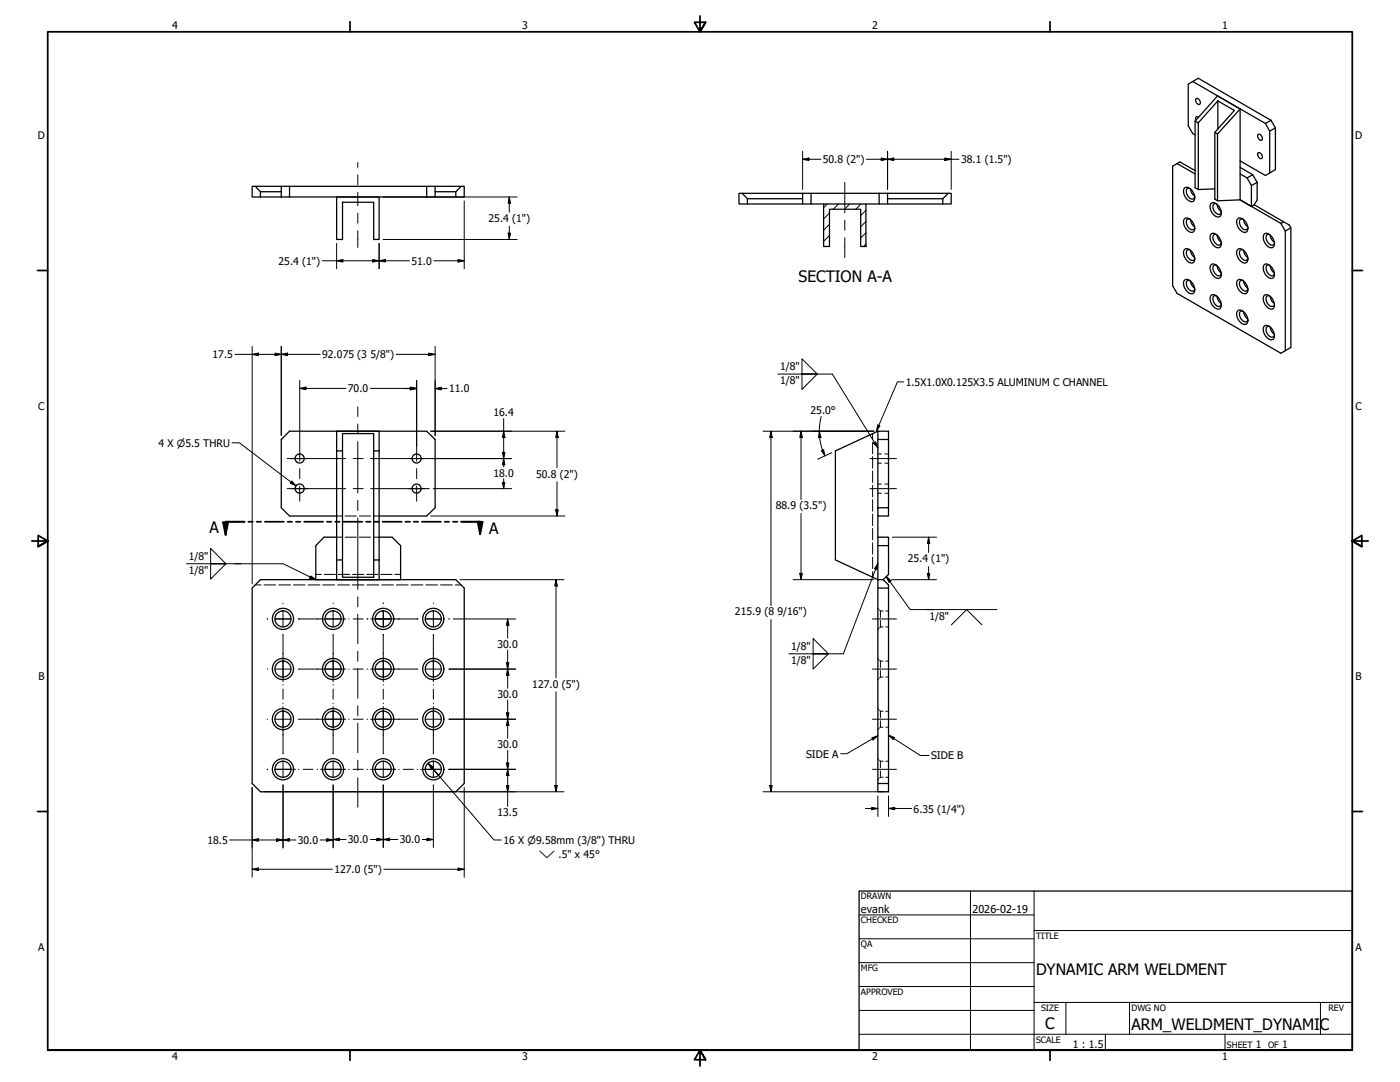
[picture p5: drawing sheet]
<svg xmlns="http://www.w3.org/2000/svg" width="559mm" height="432mm" viewBox="0 0 559 432" stroke-linecap="round" stroke-linejoin="round" font-family="sans-serif">
<!-- layer: Hatch (ANSI) -->
<path d="M330.2 81.4l-1.5 1.5M331.1 94l-2.4 2.3M331.1 89.5l-2.4 2.4M331.1 85l-2.4 2.4M334.7 81.4l-2.2 2.1M339.2 81.4l-2.1 2.1M343.7 81.4l-2.1 2.1M345.6 97.4l-.9 1M345.6 92.9l-2.1 2.1M345.6 88.4l-2.1 2.1M345.6 83.9l-2.1 2.1" fill="none" stroke="#000" stroke-width=".4"/>
<!-- layer: Hidden (ANSI) -->
<g fill="none" stroke="#000" stroke-width=".4">
<path d="M348.3 173v2.3M348.3 176.5v4.6M348.3 182.2v4.6M348.3 188v4.5M348.3 193.7v4.5M348.3 199.4v4.6M350.4 184.8h1.4M350.4 181.2h1.4M350.4 196.8h1.4M350.4 193.2h1.4M353.2 184.8h1.4M353.2 181.2h1.4"/>
<path d="M353.2 196.8h1.4M353.2 193.2h1.4M134.4 214.4h2.2M134.4 205.9h2.2M137.7 214.4h4.5M137.7 205.9h4.5M143.4 214.4h4.5M143.4 205.9h4.5M149 214.4h2.3M149 205.9h2.3M348.3 205.2v4.5M348.3 210.9v4.6"/>
<path d="M348.3 216.6v4.6M101.9 233.4h2.3M105.3 233.4h4.7M111.3 233.4h4.7M117.1 233.4h4.7M123 233.4h4.7M126 229.2h2.3M128.8 233.4h4.7M129.4 229.2h4.5M134.7 233.4h4.7M135.1 229.2h4.5M140.6 233.4h4.7"/>
<path d="M140.7 229.2h4.5M146.4 229.2h4.5M146.5 233.4h4.7M152 229.2h4.5M152.3 233.4h4.7M157.6 229.2h2.3M158.2 233.4h4.7M164.1 233.4h4.7M170 233.4h4.7M175.8 233.4h4.7M181.7 233.4h2.4M348.3 222.3v4.6"/>
<path d="M348.3 228.1v2.3M350.4 242.8l.3 .3M350.7 250.9l-.3 .4M351.1 243.5l.3 .3M351.4 243.8v2.6M351.4 247.6v2.6M351.4 250.2l-.3 .4M351.4 243.8h1.1M351.4 250.2h1.1M353.6 243.8h1M353.6 250.2h1M350.4 262.8l.3 .3"/>
<path d="M350.7 270.9l-.3 .3M351.1 263.5l.3 .3M351.4 263.8v2.6M351.4 267.7v2.5M351.4 270.2l-.3 .4M351.4 263.8h1.1M351.4 270.2h1.1M353.6 263.8h1M353.6 270.2h1M350.4 282.8l.3 .3M350.7 290.9l-.3 .3M351.1 283.5l.3 .3"/>
<path d="M351.4 283.8v2.6M351.4 287.7v2.5M351.4 290.2l-.3 .4M351.4 283.8h1.1M351.4 290.2h1.1M353.6 283.8h1M353.6 290.2h1M350.4 302.8l.3 .3M350.7 310.9l-.3 .3M351.1 303.5l.3 .3M351.4 303.8v2.6M351.4 307.7v2.5"/>
<path d="M351.4 310.2l-.3 .3M351.4 303.8h1.1M351.4 310.2h1.1M353.6 303.8h1M353.6 310.2h1"/>
</g>
<!-- layer: Visible (ANSI) -->
<g fill="none" stroke="#000" stroke-width=".51">
<path d="M476.1 32.5l29 16.8M477.5 39.3a1.5 1.5 0 0 1 1.4 .8 1.5 1.5 0 0 1-.2 1.6 1.66 1.66 0 0 1-1.2-2.4zM486 38.3l9 5.2-9 10-1.1-.7 7.8-8.7-6.6-3.8-7.8 8.7-1.3-.7zM477 48.3v26.6l1.3 .7 6.6-.2M478.3 49v26.6M478.3 46.8l-.8-.2-.3 .5 .1 .8M484.9 52.8v26.6l1.1 .7 9-.3M486 53.5v26.6M486.1 40.3v11.1M495 43.5v36.3M502.2 53.6a1.52 1.52 0 0 1 1.4 .8 1.52 1.52 0 0 1-.1 1.6 1.66 1.66 0 0 1-1.3-2.4zM506.8 52.3v16.7"/>
<path d="M507.3 48l-29-16.8-4 2.4v16.6l1.8 3.1 .9 .5M507.3 48l-2.2 1.3 1.7 3 2.3-1.2M507.3 48l1.8 3.1M509.1 51.1v16.6l-4 2.3-10.1-5.8M101.9 74.4h-1.3v4.2h3.3M103.9 78.6h8.4M103.9 76.5v2.1M112.3 74.4h3.3v4.2h-3.3zM112.3 74.4h-10.4l2 2.1h8.4M115.6 74.4h54.7M115.6 78.6h54.7M134.4 78.6h16.9v17h-2.1v-14.9h-12.5v14.9h-2.3z"/>
<path d="M170.3 74.4h3.4v4.2h-3.4zM173.7 74.4h10.4l-2.2 2.1M173.7 76.5h8.2M181.9 76.5v2.1M184.1 74.4h1.2v4.2h-11.6M296.2 77.2h-1.2v4.2h3.3M298.3 79.3v2.1M320.4 77.2h-24.2l2.1 2.1h22.1M320.4 77.2h3.3M320.4 77.2v4.2M350.9 77.2v4.2h3.4v-4.2M350.9 77.2h-27.2v4.2h-3.3"/>
<path d="M350.9 77.2h3.4M354.3 77.2h24.2l-2.2 2.1M354.3 79.3h22M376.3 79.3v2.1M378.5 77.2h1.2v4.2h-25.4M469.8 65.3l1.2-.7 6 3.5M469.8 65.3l-1.7 1v47.7l1.7 3.1 41.4 23.9 4-2.3v-47.8M469.8 65.3l7.2 4.1M472.6 75.2a2.03 2.03 0 0 1 3.3 1 2.81 2.81 0 0 1 0 4.3 4.1 4.1 0 0 1-3.3-5.3zM474.9 75.2a1.08 1.08 0 0 0-1.2 .3 1.08 1.08 0 0 0-.2 1.3 2.57 2.57 0 0 0 3 2.5l.4-.8M475.2 75.4l.5 1.6 1.1 1.2M495 66.8l5 2.9"/>
<path d="M495 69.4l2.8 1.6M495 79.8l4.5 2.6M495 79.8l16.2 9.4M497.8 71l2.2-1.3 1.8 3.1-2.3 1.2zM499.5 74v8.4l1.1-.7M501.8 72.8v7l-1.2 1.9M502 61.2a1.38 1.38 0 0 1 1.7 .3 1.38 1.38 0 0 1 0 1.7 1.51 1.51 0 0 1-1.7-2zM298.3 81.4h22.1M323.7 81.4h5M328.7 81.4h16.9v17h-2.1v-14.9h-12.4v14.9h-2.4zM345.6 81.4h5.3M472.6 87.5a2.03 2.03 0 0 1 3.3 1 2.73 2.73 0 0 1 0 4.2 4 4 0 0 1-3.3-5.2z"/>
<path d="M472.6 99.8a2.03 2.03 0 0 1 3.3 .9 2.75 2.75 0 0 1 0 4.3 4 4 0 0 1-3.3-5.2zM474.9 87.4a1.12 1.12 0 0 0-1.2 .3 1.12 1.12 0 0 0-.2 1.3 2.57 2.57 0 0 0 3 2.6l.4-.8M474.9 99.7a1.12 1.12 0 0 0-1.2 .3 1.12 1.12 0 0 0-.2 1.3 2.68 2.68 0 0 0 3 2.5l.4-.7M475.2 87.7l.5 1.6 1.1 1.2M475.2 99.9l.5 1.6 1.1 1.2M483.6 81a3.4 3.4 0 0 1 3.8 3.4 1.64 1.64 0 0 1-.8 2.2 1.64 1.64 0 0 1-2.2-.9 3.6 3.6 0 0 1-.8-4.7zM483.6 93.3a3.4 3.4 0 0 1 3.8 3.3 1.64 1.64 0 0 1-.8 2.3 1.64 1.64 0 0 1-2.2-.9 3.6 3.6 0 0 1-.8-4.7zM485.5 81.3a1.12 1.12 0 0 0-1.2 .3 1.12 1.12 0 0 0-.2 1.3 2.57 2.57 0 0 0 3 2.5l.4-.7M485.5 93.6a1.12 1.12 0 0 0-1.2 .3 1.12 1.12 0 0 0-.2 1.3 2.57 2.57 0 0 0 3 2.5l.4-.8M485.8 81.5l.5 1.6 1.1 1.2M485.8 93.8l.5 1.6 1.1 1.2M493.8 87.5a2.03 2.03 0 0 1 3.3 1 2.73 2.73 0 0 1 0 4.2 4 4 0 0 1-3.3-5.2z"/>
<path d="M493.8 99.8a2.03 2.03 0 0 1 3.3 .9 2.75 2.75 0 0 1 0 4.3 4 4 0 0 1-3.3-5.2zM496.1 87.4a1.12 1.12 0 0 0-1.2 .3 1.12 1.12 0 0 0-.2 1.3 2.57 2.57 0 0 0 3 2.6l.4-.8M496.1 99.7a1.12 1.12 0 0 0-1.2 .3 1.12 1.12 0 0 0-.2 1.3 2.68 2.68 0 0 0 3 2.5l.4-.7M496.4 87.7l.5 1.6 1.1 1.2M496.4 99.9l.5 1.6 1.1 1.2M500.6 81.7l11.7 6.8M504.8 93.3a3.4 3.4 0 0 1 3.8 3.3 1.64 1.64 0 0 1-.8 2.3 1.64 1.64 0 0 1-2.1-.9 3.6 3.6 0 0 1-.9-4.7zM506.7 93.6a1.12 1.12 0 0 0-1.2 .3 1.12 1.12 0 0 0-.2 1.3 2.57 2.57 0 0 0 3 2.5l.4-.8M507 93.8l.5 1.6 1.1 1.2M512.3 88.5l2.3 1.3 .6 1.1-2.2 1.3-1.8-3M512.3 88.5l-1.1 .7M513 92.2v47.8"/>
<path d="M472.6 112a2.03 2.03 0 0 1 3.3 1 2.75 2.75 0 0 1 0 4.2 4 4 0 0 1-3.3-5.2zM474.9 112a1.12 1.12 0 0 0-1.2 .3 1.12 1.12 0 0 0-.2 1.2 2.68 2.68 0 0 0 3 2.6l.4-.8M475.2 112.1l.5 1.6 1.1 1.3M483.6 105.5a3.1 3.1 0 0 1 3.6 2.7l.2 .7a1.53 1.53 0 0 1-.4 2 1.53 1.53 0 0 1-2.1-.2 4 4 0 0 1-1.3-5.2zM483.6 117.8a3.1 3.1 0 0 1 3.6 2.6l.2 .7a1.53 1.53 0 0 1-.4 2 1.53 1.53 0 0 1-2.1-.2 3.9 3.9 0 0 1-1.3-5.1zM485.5 105.9a1.12 1.12 0 0 0-1.2 .3 1.12 1.12 0 0 0-.2 1.2 2.57 2.57 0 0 0 3 2.5l.4-.7M485.5 118.1a1.1 1.1 0 0 0-1.3 .3 1.1 1.1 0 0 0-.1 1.3 2.57 2.57 0 0 0 3 2.5l.4-.8M485.8 106l.5 1.6 1.1 1.2M485.8 118.3l.5 1.6 1.1 1.2M493.8 112a2.03 2.03 0 0 1 3.3 1 2.75 2.75 0 0 1 0 4.2 4 4 0 0 1-3.3-5.2zM496.1 112a1.12 1.12 0 0 0-1.2 .3 1.12 1.12 0 0 0-.2 1.2 2.68 2.68 0 0 0 3 2.6l.4-.8M496.4 112.1l.5 1.6 1.1 1.3"/>
<path d="M504.8 105.5a3.1 3.1 0 0 1 3.6 2.7l.2 .7a1.53 1.53 0 0 1-.4 2 1.53 1.53 0 0 1-2-.2 4 4 0 0 1-1.4-5.2zM504.8 117.8a3.1 3.1 0 0 1 3.6 2.6l.2 .7a1.53 1.53 0 0 1-.4 2 1.53 1.53 0 0 1-2-.2 3.9 3.9 0 0 1-1.4-5.1zM506.7 105.9a1.12 1.12 0 0 0-1.2 .3 1.12 1.12 0 0 0-.2 1.2 2.57 2.57 0 0 0 3 2.5l.4-.7M506.7 118.1a1.1 1.1 0 0 0-1.3 .3 1.1 1.1 0 0 0-.1 1.3 2.57 2.57 0 0 0 3 2.5l.4-.8M507 106l.5 1.6 1.1 1.2M507 118.3l.5 1.6 1.1 1.2M494.2 123.9a3.4 3.4 0 0 1 3.8 3.4 1.64 1.64 0 0 1-.8 2.2 1.64 1.64 0 0 1-2.2-.9 3.6 3.6 0 0 1-.8-4.7zM496.1 124.2a1.12 1.12 0 0 0-1.2 .3 1.12 1.12 0 0 0-.2 1.3 2.57 2.57 0 0 0 3 2.5l.4-.7M496.4 124.4l.5 1.6 1.1 1.3M504.8 130a3.1 3.1 0 0 1 3.6 2.7l.2 .6a1.53 1.53 0 0 1-.4 2.1 1.53 1.53 0 0 1-2-.3 3.9 3.9 0 0 1-1.4-5.1zM506.7 130.3a1.12 1.12 0 0 0-1.2 .3 1.12 1.12 0 0 0-.2 1.3 2.57 2.57 0 0 0 3 2.5l.4-.7M507 130.6l.5 1.5 1.1 1.2"/>
<path d="M134.4 172.1h16.9v7.9h-2.1v-7h-12.5v7h-2.3zM134.4 180v43.5M136.7 180v43.5M149.2 180v43.5M151.3 180v43.5M350.4 172.1l-17 7.9v43.5l17 7.8v-13.6M350.4 175.4v27.2M354.6 175.4v-3.3h-4.2v3.3h4.2v27.2M134.4 214.4h-5.1l-3.3 3.3v13.6M134.4 205.9h-18.8l-3.3-3.3v-27.2l3.3-3.3h54.7l3.4 3.3v27.2l-3.4 3.3h-19M151.3 214.4h5.2l3.4 3.3v13.6M350.4 202.6h4.2v3.3h-4.2z"/>
<path d="M350.4 205.9v8.5M354.6 217.7h-4.2v-3.3h4.2v14.8l-2.1 2.1M103.9 231.3h78l3.4 3.4v78l-3.4 3.3h-78l-3.3-3.3v-78zM134.4 223.5h2.3v6.9h12.5v-6.9h2.1v7.8h-16.9zM350.4 231.3h2.1l2.1 2.1v1.3h-4.2zM350.4 234.7v78M354.6 234.7v78M350.4 312.7h4.2v3.3h-4.2z"/>
<circle cx="119.6" cy="195" r="1.81"/>
<circle cx="119.6" cy="183" r="1.81"/>
<circle cx="166.3" cy="195" r="1.81"/>
<circle cx="166.3" cy="183" r="1.81"/>
<circle cx="112.9" cy="247" r="4.2"/>
<circle cx="112.9" cy="247" r="3.2"/>
<circle cx="132.9" cy="247" r="4.2"/>
<circle cx="132.9" cy="247" r="3.2"/>
<circle cx="152.9" cy="247" r="4.2"/>
<circle cx="152.9" cy="247" r="3.2"/>
<circle cx="172.9" cy="247" r="4.2"/>
<circle cx="172.9" cy="247" r="3.2"/>
<circle cx="112.9" cy="267" r="4.2"/>
<circle cx="112.9" cy="267" r="3.2"/>
<circle cx="132.9" cy="267" r="4.2"/>
<circle cx="132.9" cy="267" r="3.2"/>
<circle cx="152.9" cy="267" r="4.2"/>
<circle cx="152.9" cy="267" r="3.2"/>
<circle cx="172.9" cy="267" r="4.2"/>
<circle cx="172.9" cy="267" r="3.2"/>
<circle cx="112.9" cy="287" r="4.2"/>
<circle cx="112.9" cy="287" r="3.2"/>
<circle cx="132.9" cy="287" r="4.2"/>
<circle cx="132.9" cy="287" r="3.2"/>
<circle cx="152.9" cy="287" r="4.2"/>
<circle cx="152.9" cy="287" r="3.2"/>
<circle cx="172.9" cy="287" r="4.2"/>
<circle cx="172.9" cy="287" r="3.2"/>
<circle cx="112.9" cy="307" r="4.2"/>
<circle cx="112.9" cy="307" r="3.2"/>
<circle cx="132.9" cy="307" r="4.2"/>
<circle cx="132.9" cy="307" r="3.2"/>
<circle cx="152.9" cy="307" r="4.2"/>
<circle cx="152.9" cy="307" r="3.2"/>
<circle cx="172.9" cy="307" r="4.2"/>
<circle cx="172.9" cy="307" r="3.2"/>
</g>
<!-- layer: Section Line (ANSI) -->
<g fill="none" stroke="#000" stroke-width=".7">
<path d="M89 208.5h2.1l-1.1 5zM97.6 208.2h-7.6v5.3M99.1 208.2h1.8M102.4 208.2h1.8M105.7 208.2h7.6M114.8 208.2h1.8M118.1 208.2h1.8M121.4 208.2h7.6M130.5 208.2h1.8M133.8 208.2h1.8M137.1 208.2h7.6M146.1 208.2h1.9"/>
<path d="M149.4 208.2h1.9M152.7 208.2h7.6M161.8 208.2h1.8M165.1 208.2h1.8M168.4 208.2h7.6M177.5 208.2h1.8M180.8 208.2h1.8M184.1 208.2h7.5v5M190.6 208.2h2.1l-1.1 5z"/>
</g>
<path d="M89 208.5h2.1l-1.1 5zM190.6 208.2h2.1l-1.1 5z" fill="#000"/>
<!-- layer: Border (ANSI) -->
<g fill="none" stroke="#000" stroke-width=".7">
<path d="M139.7 8.6v4.1M279.4 6.3v6.4l-2.2-3.8h4.4l-2.2 3.8 2.2-3.8M419.1 8.6v4.1M15 107.9h4M539.8 107.9h4M12.7 215.9h6.3l-3.8-2.2v4.4l3.8-2.2-3.8 2.2M546.1 215.9h-6.3l3.8-2.2v4.4l-3.8-2.2 3.8 2.2M15 323.8h4M539.8 323.8h4M19 419.1v-406.4h520.8v406.4h-520.8h520.8M139.7 419.1v4.1M419.1 419.1v4.1"/>
<path d="M281.6 422.9l-2.2-3.8 2.2 3.8h-4.4l2.2-3.8v6.3"/>
</g>
<!-- layer: Title (ANSI) -->
<g fill="none" stroke="#000" stroke-width=".4">
<path d="M387.3 355.6v63.5M412.7 355.6v63.5M342.9 365.1h69.8M342.9 374.6h69.8M412.7 371.3h127.1M342.9 384.2h69.8M342.9 393.7h69.8M342.9 412.7h196.9M342.9 403.2h69.8M412.7 400h127.1M425.4 400v12.7M441.2 412.7v6.4"/>
<path d="M450.8 400v12.7M488.9 412.7v6.4M527 400v12.7"/>
</g>
<path d="M342.9 355.6h196.9v63.5h-196.9z" fill="none" stroke="#000" stroke-width=".51"/>
<!-- layer: Center Mark (ANSI) -->
<g fill="none" stroke="#000" stroke-width=".4">
<path d="M116.5 195h6.3M116.5 183h6.3M163.1 195h6.4M163.1 183h6.4M106.6 247h.2M109.8 247h6.3M119.1 247h.2M126.6 247h.2M129.8 247h6.3M139.1 247h.2M146.6 247h.2M149.8 247h6.3"/>
<path d="M153 240.7v.2M153 243.8v6.4M153 253.2v.2M159.1 247h.2M166.6 247h.2M169.8 247h6.3M179.1 247h.2M113 260.7v.2M113 263.8v6.4M113 273.2v.2M126.6 267h.2M129.8 267h6.3"/>
<path d="M133 260.7v.2M133 263.8v6.4M133 273.2v.2M139.1 267h.2M146.6 267h.2M149.8 267h6.3M153 260.7v.2M153 263.8v6.4M153 273.2v.2M159.1 267h.2M173 260.7v.2M173 263.8v6.4"/>
<path d="M173 273.2v.2M113 280.7v.2M113 283.8v6.4M113 293.2v.2M126.6 287h.2M129.8 287h6.3M133 280.7v.2M133 283.8v6.4M133 293.2v.2M139.1 287h.2M146.6 287h.2M149.8 287h6.3"/>
<path d="M153 280.7v.2M153 283.8v6.4M153 293.2v.2M159.1 287h.2M173 280.7v.2M173 283.8v6.4M173 293.2v.2M106.6 307h.2M109.8 307h6.3M119.1 307h.2M126.6 307h.2M129.8 307h6.3"/>
<path d="M139.1 307h.2M146.6 307h.2M149.8 307h6.3M159.1 307h.2M166.6 307h.2M169.8 307h6.3M179.1 307h.2"/>
</g>
<!-- layer: Centerline (ANSI) -->
<g fill="none" stroke="#000" stroke-width=".4">
<path d="M142.8 64.8v2M142.8 69.8v4M142.8 76.8v5.3M337.2 72.8v12.1M142.8 85.1v4M142.8 92.1v6.6M337.2 87.9v4M337.2 94.9v7.9M119.6 178v6M142.8 162.4v3.8M142.8 169.2v4M142.8 176.2v20.5"/>
<path d="M166.3 178v6M114.6 183h23.4M114.6 195h23.4M119.6 187v4M119.6 194v6M141 183h4M141 195h4M142.8 199.7v4M148 183h23.3M148 195h23.3M166.3 187v4M166.3 194v6"/>
<path d="M347.2 183h10.6M347.2 195h10.6M142.8 206.7v28.5M142.8 238.2v4M106.6 247h.2M109.8 247h6.3M113 240.7v.2M113 243.8v6.4M113 253.2v18.8M119.1 247h18.9M133 240.7v.2M133 243.8v6.4"/>
<path d="M133 253.2v18.8M141 247h4M142.8 245.2v11.7M142.8 259.9v4M148 247h18.8M153 240.7v.2M153 243.8v6.4M153 253.2v18.8M169.8 247h6.3M173 240.7v.2M173 243.8v6.4M173 253.2v18.8"/>
<path d="M179.1 247h.2M348.2 247h9.6M106.6 267h.2M109.8 267h6.3M113 275v4M119.1 267h18.9M133 275v4M141 267h4M142.8 266.9v11.7M148 267h18.8M153 275v4M169.8 267h6.3"/>
<path d="M173 275v4M179.1 267h.2M348.2 267h9.6M106.6 287h.2M109.8 287h6.3M113 282v18.9M119.1 287h18.9M133 282v18.9M141 287h4M142.8 281.6v4M142.8 288.6v11.8M148 287h18.8"/>
<path d="M153 282v18.9M169.8 287h6.3M173 282v18.9M179.1 287h.2M348.2 287h9.6M106.6 307h.2M109.8 307h8.2M113 303.8v6.4M113 313.2v.2M121 307h4M128 307h10M133 303.8v6.4"/>
<path d="M133 313.2v.2M141 307h4M142.8 303.4v3.9M142.8 310.4v11.7M148 307h10M153 303.8v6.4M153 313.2v.2M161 307h4M168 307h8.1M173 303.8v6.4M173 313.2v.2M179.1 307h.2"/>
<path d="M348.2 307h9.6"/>
</g>
<!-- layer: Dimension (ANSI) -->
<g fill="none" stroke="#000" stroke-width=".4">
<path d="M152.9 78.6h53.5M203.3 78.6l.5 2.5h-1zM203.3 78.6v6.1M320.4 63.6l2.5-.5v1zM320.4 63.6h7.3M320.4 60.4v15.2M345.8 63.6h37M351.7 63.1l2.6 .5-2.6 .5zM354.3 63.6l2.4-.5v1zM354.3 60.4v15.2M377.1 63.1l2.6 .5-2.6 .5zM379.7 60.4v15.2"/>
<path d="M134.4 97.2v10.1M151.3 97.2v10.1M152.9 95.6h53.5M185.3 80.2v27.1M202.8 93h1l-.5 2.6zM203.3 90.3v5.3M128.6 104.1h34.8M134.4 104.1l2.4-.5v1zM148.8 103.6l2.5 .5-2.5 .5zM151.3 104.1l2.5-.5v1zM173.2 104.1h12.1M182.8 103.6l2.5 .5-2.5 .5z"/>
<path d="M100.6 138.2v94.8M112.3 138.2v35.6M173.7 138.2v35.6M93.8 141.4h34M100.6 141.4l2.5-.5v1zM109.8 140.9l2.5 .5-2.5 .5zM112.3 141.4l2.4-.5v1zM119.6 155l2.5-.5v1zM119.6 155h18.5M119.6 151.8v26.2M147.8 155h18.5M158.1 141.4h15.6"/>
<path d="M161.3 155.1h5M163.8 154.5l2.5 .5-2.5 .5zM163.8 154.6l2.5 .5-2.5 .5zM166.3 151.8v26.2M171.1 140.9l2.6 .5-2.6 .5zM173.7 155.1l2.4-.5v1zM173.7 155.1h4.7M92.6 176.7h3l22.6 17.2M171.9 172.1h53.6M201 172.1l.5 2.5h-1zM201 167.1v19.2M222.3 172.1l.5 2.5h-1z"/>
<path d="M222.3 172.1v14.5M304.5 172.1h44.3M307.7 172.1l.5 2.5h-1zM307.7 172.1v69.6M319.7 172.1l.5 2.5h-1zM319.7 172.1v27.2M327 172.1l.7 2.5h-1zM327 172.1l.7 5.4 1.5 4.4M327.8 166.2l-.8 5.9M327.9 179.8l.8-.3 .5 2.4zM116.5 192l1.7 1.9-2.3-1.1zM171.3 183h32.9"/>
<path d="M172.9 195h31.3M200.5 192.5h1l-.5 2.5zM200.5 180.5h1l-.5 2.5zM201 183l.5 2.5h-1zM201 191.1v3.9M222.3 192.2v13.7M332 180.7l-5.6 2.6M171.9 205.9h53.6M221.8 203.5h1l-.5 2.4zM319.7 204.9v26.4M356.2 214.4h17.6M370.6 214.4l.5 2.5h-1z"/>
<path d="M370.6 214.4v6.1M183.6 231.3h41.5M221.9 231.3l.5 2.6h-1zM221.9 231.3v39.2M316.5 231.3h32.3M319.2 228.9h1l-.5 2.4zM355.9 231.3h17.9M370.1 228.9h1l-.5 2.4zM370.6 226.1v5.2M180.9 247h24.9M202.6 247l.5 2.5h-1zM202.6 247v7.6"/>
<path d="M202.6 259.4v15.2M307.7 247.3v68.7M179.3 267h26.5M202.1 264.5h1l-.5 2.5zM202.6 267l.5 2.5h-1zM202.6 279.4v15.2M221.9 276.1v39.9M179.3 287h26.5M202.1 284.5h1l-.5 2.5zM202.6 287l.5 2.5h-1zM202.6 299.4v22.4M100.6 314.3v35.8"/>
<path d="M105.5 316h37.2M113 313.4v25M133 313.4v25M142.9 316h82.2M153 313.4v24.8M170.9 304.6l2 1.5-.8 .7zM170.9 304.6l1.6 1.9M173 313.4v24.8M175 309.4l-2.5-2.9 24.7 28.7h3M179.3 307h26.5M185.3 314.3v35.8M202.1 313.5h1l-.5 2.5z"/>
<path d="M202.1 304.5h1l-.5 2.5zM202.6 307l.5 2.5h-1zM221.4 313.5h1l-.5 2.5zM304.5 316h48.5M307.2 313.5h1l-.5 2.5zM350.4 317.6v8.2M354.6 317.6v8.2M91.7 335.2h26.4M100.6 335.2l2.5-.5v1zM110.4 334.7l2.6 .5-2.6 .5zM113 335.2l2.4-.5v1zM127.8 335.2h5.2"/>
<path d="M130.4 334.7l2.6 .5-2.6 .5zM133 335l2.4-.5v1zM133 335h5.1M147.8 335h10.9M150.4 334.5l2.6 .5-2.6 .5zM153 335l2.4-.5v1zM168.5 335h4.5M170.4 334.5l2.6 .5-2.6 .5zM345.4 322.6h5M347.9 322.2l2.5 .4-2.5 .6zM354.6 322.6l2.5-.4v1zM354.6 322.6h9.3"/>
<path d="M100.6 346.9l2.5-.5v1zM100.6 346.9h32.1M153.2 346.9h32.1M182.8 346.4l2.5 .5-2.5 .5z"/>
</g>
<g fill="#000">
<path d="M320.4 63.6l2.5-.5v1zM351.7 63.1l2.6 .5-2.6 .5zM354.3 63.6l2.4-.5v1zM377.1 63.1l2.6 .5-2.6 .5zM202.8 93h1l-.5 2.6zM203.3 78.6l.5 2.5h-1zM134.4 104.1l2.4-.5v1zM148.8 103.6l2.5 .5-2.5 .5zM151.3 104.1l2.5-.5v1zM182.8 103.6l2.5 .5-2.5 .5zM100.6 141.4l2.5-.5v1zM109.8 140.9l2.5 .5-2.5 .5z"/>
<path d="M112.3 141.4l2.4-.5v1zM119.6 155l2.5-.5v1zM163.8 154.5l2.5 .5-2.5 .5zM163.8 154.6l2.5 .5-2.5 .5zM171.1 140.9l2.6 .5-2.6 .5zM173.7 155.1l2.4-.5v1zM201 172.1l.5 2.5h-1zM222.3 172.1l.5 2.5h-1zM307.7 172.1l.5 2.5h-1zM319.7 172.1l.5 2.5h-1zM327 172.1l.7 2.5h-1zM327.9 179.8l.8-.3 .5 2.4z"/>
<path d="M116.5 192l1.7 1.9-2.3-1.1zM200.5 192.5h1l-.5 2.5zM200.5 180.5h1l-.5 2.5zM201 183l.5 2.5h-1zM221.8 203.5h1l-.5 2.4zM370.6 214.4l.5 2.5h-1zM221.9 231.3l.5 2.6h-1zM319.2 228.9h1l-.5 2.4zM370.1 228.9h1l-.5 2.4zM202.6 247l.5 2.5h-1zM202.1 264.5h1l-.5 2.5zM202.6 267l.5 2.5h-1z"/>
<path d="M202.1 284.5h1l-.5 2.5zM202.6 287l.5 2.5h-1zM170.9 304.6l2 1.5-.8 .7zM202.1 313.5h1l-.5 2.5zM202.1 304.5h1l-.5 2.5zM202.6 307l.5 2.5h-1zM221.4 313.5h1l-.5 2.5zM307.2 313.5h1l-.5 2.5zM100.6 335.2l2.5-.5v1zM110.4 334.7l2.6 .5-2.6 .5zM113 335.2l2.4-.5v1zM130.4 334.7l2.6 .5-2.6 .5z"/>
<path d="M133 335l2.4-.5v1zM150.4 334.5l2.6 .5-2.6 .5zM153 335l2.4-.5v1zM170.4 334.5l2.6 .5-2.6 .5zM347.9 322.2l2.5 .4-2.5 .6zM354.6 322.6l2.5-.4v1zM100.6 346.9l2.5-.5v1zM182.8 346.4l2.5 .5-2.5 .5z"/>
</g>
<!-- layer: Symbol (ANSI) -->
<g fill="none" stroke="#000" stroke-width=".4">
<path d="M310.5 149.3h21.7l18.2 29.5M320.1 143.2l6.1 6.1h-6.1zM320.1 149.3h6.1l-6.1 6.1zM360.7 152.4h-2.5l-8.4 19.7M348.7 176.8l.8-.5 .9 2.5zM350.3 169.6l.9 .4-1.4 2.1zM84.1 218.9l6.1 6.1h-6.1zM74.4 225h21.8M84.1 225h6.1l-6.1 6.1zM93.7 225h19.3l13 6.3M124 229.8l2 1.5-2.4-.6zM350.4 224.9l-.5 2.4-.8-.4z"/>
<path d="M350.4 224.9l-13.8 36h-21.8M353.8 230.1l1.9 1.7-.9 .6zM353.8 230.1l9.5 13.2h9.3M324.5 254.8l6.1 6.1h-6.1zM370.1 243.3h27.9M379.7 249.4l6.1-6.1 6.1 6.1M324.5 260.9h6.1l-6.1 6.1zM348 294.4l2.4-.8-1.9 1.7zM350.4 293.6l-12.4 7.2h-2.5M354.6 293.4l2.4 .9-.5 .8zM354.6 293.4l12.7 8.1h3.5"/>
</g>
<path d="M348.7 176.8l.8-.5 .9 2.5zM350.3 169.6l.9 .4-1.4 2.1zM124 229.8l2 1.5-2.4-.6zM350.4 224.9l-.5 2.4-.8-.4zM353.8 230.1l1.9 1.7-.9 .6zM348 294.4l2.4-.8-1.9 1.7zM354.6 293.4l2.4 .9-.5 .8z" fill="#000"/>
<g font-size="6.3">
<text x="318.7" y="112.4">SECTION A-A</text>
<text x="83.6" y="212.7">A</text>
<text x="195.2" y="213">A</text>
<text x="413.5" y="389.1">DYNAMIC ARM WELDMENT</text>
<text x="417.2" y="410.6">C</text>
<text x="451.6" y="411.1">ARM_WELDMENT_DYNAMIC</text>
</g>
<g font-size="4.3">
<text x="343.7" y="364.3">evank</text>
<text x="388.1" y="364.3">2026-02-19</text>
</g>
<g font-size="4.2">
<text x="68.7" y="11.7">4</text>
<text x="208.4" y="11.7">3</text>
<text x="348.1" y="11.7">2</text>
<text x="487.8" y="11.7">1</text>
<text x="15.1" y="55.5">D</text>
<text x="540.9" y="55.5">D</text>
<text x="328.4" y="65.2">50.8 (2&quot;)</text>
<text x="383.6" y="65.2">38.1 (1.5&quot;)</text>
<text x="195" y="88.6">25.4 (1&quot;)</text>
<text x="111.2" y="105.7">25.4 (1&quot;)</text>
<text x="164.2" y="105.6">51.0</text>
<text x="84.8" y="142.9">17.5</text>
<text x="128.6" y="143">92.075 (3</text>
<text x="147.8" y="143">5/8&quot;)</text>
<text x="311.3" y="147.7">1/8&quot;</text>
<text x="311.3" y="153.4">1/8&quot;</text>
<text x="361.5" y="153.9">1.5X1.0X0.125X3.5 ALUMINUM C CHANNEL</text>
<text x="138.9" y="156.5">70.0</text>
<text x="179.3" y="156.6">11.0</text>
<text x="15.2" y="163.4">C</text>
<text x="197" y="166.2">16.4</text>
<text x="323.5" y="165.4">25.0°</text>
<text x="541" y="163.4">C</text>
<text x="63.2" y="178.2">4 X ⌀5.5 THRU</text>
<text x="197" y="190.2">18.0</text>
<text x="214" y="190.6">50.8 (2&quot;)</text>
<text x="309.6" y="203.3">88.9 (3.5&quot;)</text>
<text x="75.3" y="223.4">1/8&quot;</text>
<text x="362.3" y="224.5">25.4 (1&quot;)</text>
<text x="75.3" y="229.1">1/8&quot;</text>
<text x="293.4" y="245.6">215.9 (8</text>
<text x="310.3" y="245.6">9/16&quot;)</text>
<text x="371" y="247.4">1/8&quot;</text>
<text x="198.6" y="258.5">30.0</text>
<text x="315.7" y="259.3">1/8&quot;</text>
<text x="315.7" y="265">1/8&quot;</text>
<text x="15.3" y="271.4">B</text>
<text x="212.5" y="274.4">127.0 (5&quot;)</text>
<text x="541.1" y="271.4">B</text>
<text x="198.6" y="278.5">30.0</text>
<text x="198.6" y="298.5">30.0</text>
<text x="321.8" y="302.3">SIDE A</text>
<text x="371.7" y="303">SIDE B</text>
<text x="198.6" y="325.7">13.5</text>
<text x="364.7" y="324.3">6.35 (1/4&quot;)</text>
<text x="82.8" y="336.7">18.5</text>
<text x="118.9" y="336.7">30.0</text>
<text x="138.9" y="336.5">30.0</text>
<text x="159.6" y="336.5">30.0</text>
<text x="201" y="336.7">16 X ⌀9.58mm (3/8&quot;) THRU</text>
<text x="133.5" y="348.5">127.0 (5&quot;)</text>
<text x="15.2" y="379.3">A</text>
<text x="541" y="379.3">A</text>
<text x="428.2" y="418.3">1 : 1.5</text>
<text x="501.3" y="418.3">1</text>
<text x="511.8" y="418.3">1</text>
<text x="68.7" y="423.2">4</text>
<text x="208.4" y="423.2">3</text>
<text x="348.1" y="423.2">2</text>
<text x="487.8" y="423.2">1</text>
</g>
<text font-size="3.9" x="215" y="342.3">⌵ .5&quot; x 45°</text>
<g font-size="3.5">
<text x="343.7" y="358.9">DRAWN</text>
<text x="343.7" y="368.5">CHECKED</text>
<text x="413.5" y="374.6">TITLE</text>
<text x="343.7" y="378">QA</text>
<text x="343.7" y="387.5">MFG</text>
<text x="343.7" y="397.1">APPROVED</text>
<text x="415.5" y="403.4">SIZE</text>
<text x="451.6" y="403.4">DWG NO</text>
<text x="530.3" y="403.4">REV</text>
<text x="413.5" y="416.1">SCALE</text>
<text x="489.7" y="418.3">SHEET</text>
<text x="506.2" y="418.3">OF</text>
</g>
</svg>
